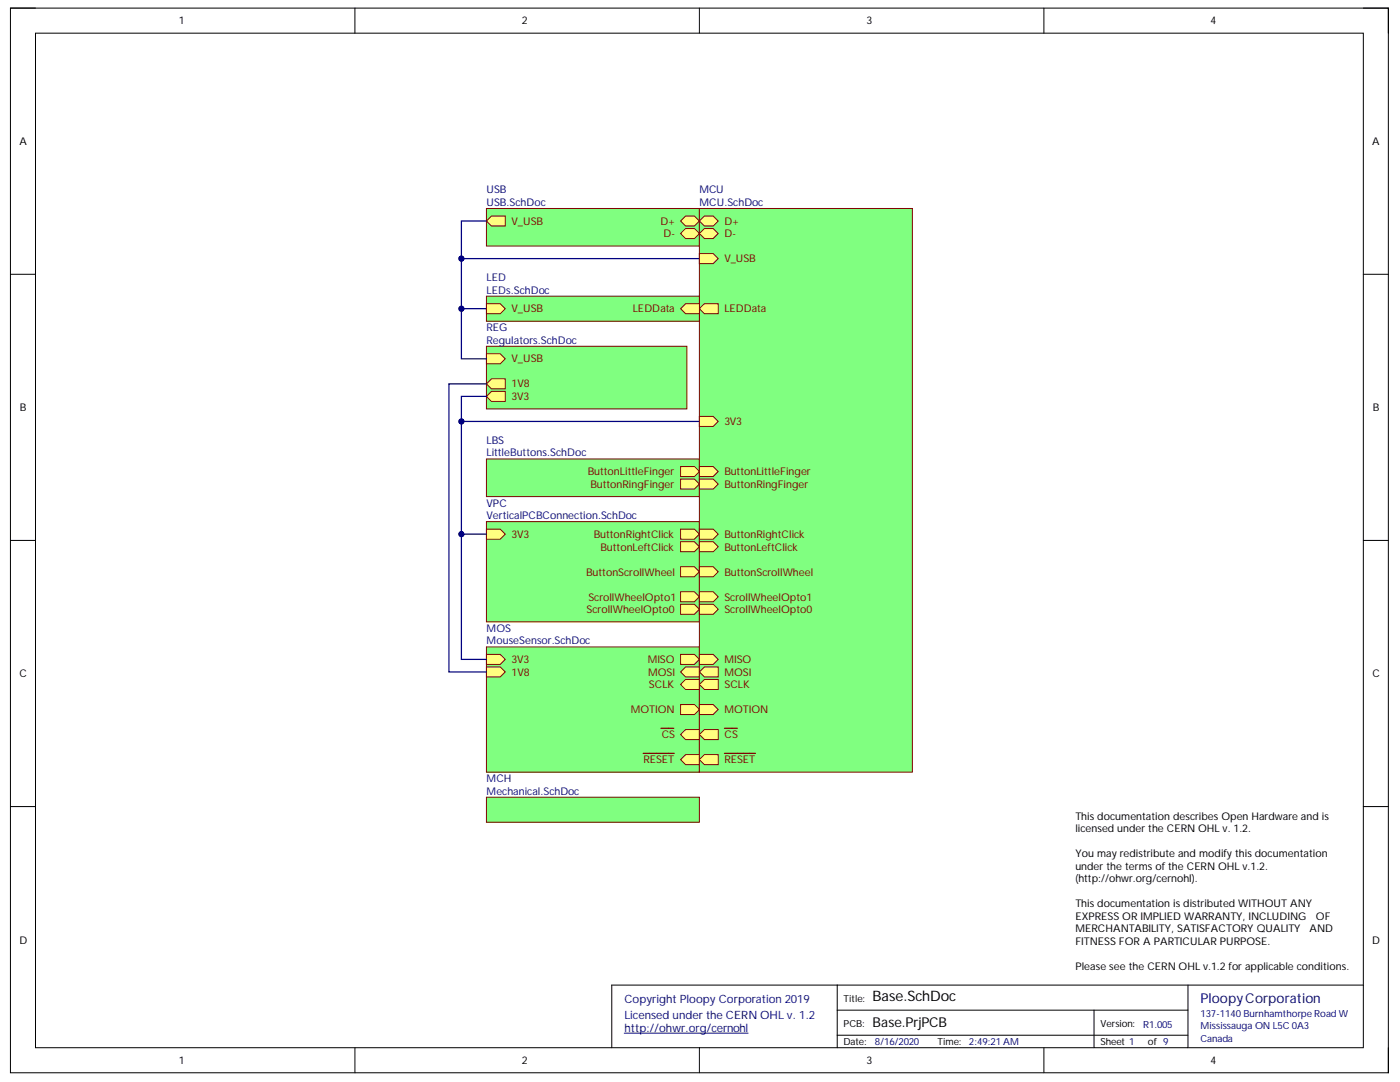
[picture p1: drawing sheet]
<svg xmlns="http://www.w3.org/2000/svg" width="279mm" height="216mm" viewBox="0 0 279 216" stroke-linecap="round" stroke-linejoin="round" font-family="sans-serif">
<path d="M2.1 1.6h275v212.5h-275z" fill="none" stroke="#000" stroke-width=".2"/>
<path d="M7.1 6.6h265v202.5h-265z" fill-rule="evenodd" fill="#fff"/>
<g fill="none" stroke="#000" stroke-width=".2">
<path d="M2.1 1.6h5M7.1 6.6h265v202.5h-265zM70.8 1.6v5M139.6 1.6v5M208.3 1.6v5M272.1 1.6h5v5M2.1 54.7h5M272.1 54.7h5M2.1 107.8h5M272.1 107.8h5M2.1 160.9h5M272.1 160.9h5"/>
<path d="M167.1 196.6v12.5M237.1 196.6v12.5M272.1 196.6h-150v12.5M70.8 209.1v5M139.6 209.1v5M167.1 201.6h70M167.1 206.6h70M208.3 209.1v5M218.3 201.6v7.5M277.1 209.1v5"/>
</g>
<path d="M124.6 206.2h24.7" fill="none" stroke="#000080" stroke-width=".2"/>
<path d="M97.1 159.1h42.5v5h-42.5z" fill-rule="evenodd" fill="#80ff80"/>
<path d="M97.1 159.1h42.5v5h-42.5z" fill="none" stroke="#800000" stroke-width=".2"/>
<path d="M97.1 69.1h40v12.5h-40z" fill-rule="evenodd" fill="#80ff80"/>
<path d="M97.1 69.1h40v12.5h-40z" fill="none" stroke="#800000" stroke-width=".2"/>
<path d="M97.1 79.1l1-1h2.7v2h-2.7z" fill-rule="evenodd" fill="#ffff80"/>
<path d="M97.1 79.1l1-1h2.7v2h-2.7z" fill="none" stroke="#800000" stroke-width=".2"/>
<path d="M97.1 70.6h2.7l1 1-1 1h-2.7z" fill-rule="evenodd" fill="#ffff80"/>
<path d="M97.1 70.6h2.7l1 1-1 1h-2.7z" fill="none" stroke="#800000" stroke-width=".2"/>
<path d="M97.1 76.6l1-1h2.7v2h-2.7z" fill-rule="evenodd" fill="#ffff80"/>
<path d="M97.1 76.6l1-1h2.7v2h-2.7z" fill="none" stroke="#800000" stroke-width=".2"/>
<path d="M97.1 104.1h42.5v20h-42.5z" fill-rule="evenodd" fill="#80ff80"/>
<path d="M97.1 104.1h42.5v20h-42.5z" fill="none" stroke="#800000" stroke-width=".2"/>
<path d="M97.1 105.6h2.7l1 1-1 1h-2.7z" fill-rule="evenodd" fill="#ffff80"/>
<path d="M97.1 105.6h2.7l1 1-1 1h-2.7z" fill="none" stroke="#800000" stroke-width=".2"/>
<path d="M135.8 105.6h2.8l1 1-1 1h-2.8z" fill-rule="evenodd" fill="#ffff80"/>
<path d="M135.8 105.6h2.8l1 1-1 1h-2.8z" fill="none" stroke="#800000" stroke-width=".2"/>
<path d="M135.8 108.1h2.8l1 1-1 1h-2.8z" fill-rule="evenodd" fill="#ffff80"/>
<path d="M135.8 108.1h2.8l1 1-1 1h-2.8z" fill="none" stroke="#800000" stroke-width=".2"/>
<path d="M135.8 118.1h2.8l1 1-1 1h-2.8z" fill-rule="evenodd" fill="#ffff80"/>
<path d="M135.8 118.1h2.8l1 1-1 1h-2.8z" fill="none" stroke="#800000" stroke-width=".2"/>
<path d="M135.8 120.6h2.8l1 1-1 1h-2.8z" fill-rule="evenodd" fill="#ffff80"/>
<path d="M135.8 120.6h2.8l1 1-1 1h-2.8z" fill="none" stroke="#800000" stroke-width=".2"/>
<path d="M135.8 113.1h2.8l1 1-1 1h-2.8z" fill-rule="evenodd" fill="#ffff80"/>
<path d="M135.8 113.1h2.8l1 1-1 1h-2.8z" fill="none" stroke="#800000" stroke-width=".2"/>
<path d="M97.1 129.1h42.5v25h-42.5z" fill-rule="evenodd" fill="#80ff80"/>
<path d="M97.1 129.1h42.5v25h-42.5z" fill="none" stroke="#800000" stroke-width=".2"/>
<path d="M97.1 133.1h2.7l1 1-1 1h-2.7z" fill-rule="evenodd" fill="#ffff80"/>
<path d="M97.1 133.1h2.7l1 1-1 1h-2.7z" fill="none" stroke="#800000" stroke-width=".2"/>
<path d="M97.1 130.6h2.7l1 1-1 1h-2.7z" fill-rule="evenodd" fill="#ffff80"/>
<path d="M97.1 130.6h2.7l1 1-1 1h-2.7z" fill="none" stroke="#800000" stroke-width=".2"/>
<path d="M135.8 146.6l1-1h2.8v2h-2.8z" fill-rule="evenodd" fill="#ffff80"/>
<path d="M135.8 146.6l1-1h2.8v2h-2.8z" fill="none" stroke="#800000" stroke-width=".2"/>
<path d="M131.9 145.3h2.6" fill="none" stroke="#800000" stroke-width=".25"/>
<path d="M135.8 130.6h2.8l1 1-1 1h-2.8z" fill-rule="evenodd" fill="#ffff80"/>
<path d="M135.8 130.6h2.8l1 1-1 1h-2.8z" fill="none" stroke="#800000" stroke-width=".2"/>
<path d="M135.8 134.1l1-1h2.8v2h-2.8z" fill-rule="evenodd" fill="#ffff80"/>
<path d="M135.8 134.1l1-1h2.8v2h-2.8z" fill="none" stroke="#800000" stroke-width=".2"/>
<path d="M135.8 136.6l1-1h2.8v2h-2.8z" fill-rule="evenodd" fill="#ffff80"/>
<path d="M135.8 136.6l1-1h2.8v2h-2.8z" fill="none" stroke="#800000" stroke-width=".2"/>
<path d="M135.8 151.6l1-1h2.8v2h-2.8z" fill-rule="evenodd" fill="#ffff80"/>
<path d="M135.8 151.6l1-1h2.8v2h-2.8z" fill="none" stroke="#800000" stroke-width=".2"/>
<path d="M128.4 150.3h6.2" fill="none" stroke="#800000" stroke-width=".25"/>
<path d="M135.8 140.6h2.8l1 1-1 1h-2.8z" fill-rule="evenodd" fill="#ffff80"/>
<path d="M135.8 140.6h2.8l1 1-1 1h-2.8z" fill="none" stroke="#800000" stroke-width=".2"/>
<path d="M97.1 91.6h42.5v7.5h-42.5z" fill-rule="evenodd" fill="#80ff80"/>
<path d="M97.1 91.6h42.5v7.5h-42.5z" fill="none" stroke="#800000" stroke-width=".2"/>
<path d="M135.8 93.1h2.8l1 1-1 1h-2.8z" fill-rule="evenodd" fill="#ffff80"/>
<path d="M135.8 93.1h2.8l1 1-1 1h-2.8z" fill="none" stroke="#800000" stroke-width=".2"/>
<path d="M135.8 95.6h2.8l1 1-1 1h-2.8z" fill-rule="evenodd" fill="#ffff80"/>
<path d="M135.8 95.6h2.8l1 1-1 1h-2.8z" fill="none" stroke="#800000" stroke-width=".2"/>
<path d="M214.6 161.6h55v32.5h-55z" fill-rule="evenodd" fill="#fff"/>
<path d="M214.6 161.6h55v32.5h-55z" fill="none" stroke="#fff" stroke-width=".2"/>
<path d="M97.1 41.6h42.5v7.5h-42.5z" fill-rule="evenodd" fill="#80ff80"/>
<path d="M97.1 41.6h42.5v7.5h-42.5z" fill="none" stroke="#800000" stroke-width=".2"/>
<path d="M135.8 44.1l1-1h1.8l1 1-1 1h-1.8z" fill-rule="evenodd" fill="#ffff80"/>
<path d="M135.8 44.1l1-1h1.8l1 1-1 1h-1.8z" fill="none" stroke="#800000" stroke-width=".2"/>
<path d="M97.1 44.1l1-1h2.7v2h-2.7z" fill-rule="evenodd" fill="#ffff80"/>
<path d="M97.1 44.1l1-1h2.7v2h-2.7z" fill="none" stroke="#800000" stroke-width=".2"/>
<path d="M135.8 46.6l1-1h1.8l1 1-1 1h-1.8z" fill-rule="evenodd" fill="#ffff80"/>
<path d="M135.8 46.6l1-1h1.8l1 1-1 1h-1.8z" fill="none" stroke="#800000" stroke-width=".2"/>
<path d="M92.1 51.6h47.5" fill="none" stroke="#000080" stroke-width=".25"/>
<circle cx="92.1" cy="51.6" r=".5" fill="#000080"/>
<circle cx="92.1" cy="51.6" r=".5" fill="none" stroke="#000080" stroke-width=".2"/>
<path d="M97.1 76.6h-7.5v57.5h7.5M92.1 106.6v25h5" fill="none" stroke="#000080" stroke-width=".25"/>
<circle cx="92.1" cy="106.6" r=".5" fill="#000080"/>
<circle cx="92.1" cy="106.6" r=".5" fill="none" stroke="#000080" stroke-width=".2"/>
<path d="M97.1 79.1h-5v27.5h5" fill="none" stroke="#000080" stroke-width=".25"/>
<circle cx="92.1" cy="106.6" r=".5" fill="#000080"/>
<circle cx="92.1" cy="106.6" r=".5" fill="none" stroke="#000080" stroke-width=".2"/>
<circle cx="92.1" cy="84.1" r=".5" fill="#000080"/>
<circle cx="92.1" cy="84.1" r=".5" fill="none" stroke="#000080" stroke-width=".2"/>
<path d="M92.1 84.1h47.5" fill="none" stroke="#000080" stroke-width=".25"/>
<circle cx="92.1" cy="84.1" r=".5" fill="#000080"/>
<circle cx="92.1" cy="84.1" r=".5" fill="none" stroke="#000080" stroke-width=".2"/>
<path d="M97.1 44.1h-5v27.5h5" fill="none" stroke="#000080" stroke-width=".25"/>
<circle cx="92.1" cy="51.6" r=".5" fill="#000080"/>
<circle cx="92.1" cy="51.6" r=".5" fill="none" stroke="#000080" stroke-width=".2"/>
<circle cx="92.1" cy="61.6" r=".5" fill="#000080"/>
<circle cx="92.1" cy="61.6" r=".5" fill="none" stroke="#000080" stroke-width=".2"/>
<path d="M92.1 61.6h5" fill="none" stroke="#000080" stroke-width=".25"/>
<circle cx="92.1" cy="61.6" r=".5" fill="#000080"/>
<circle cx="92.1" cy="61.6" r=".5" fill="none" stroke="#000080" stroke-width=".2"/>
<path d="M139.6 41.6h42.5v112.5h-42.5z" fill-rule="evenodd" fill="#80ff80"/>
<path d="M139.6 41.6h42.5v112.5h-42.5z" fill="none" stroke="#800000" stroke-width=".2"/>
<path d="M139.6 83.1h2.7l1 1-1 1h-2.7z" fill-rule="evenodd" fill="#ffff80"/>
<path d="M139.6 83.1h2.7l1 1-1 1h-2.7z" fill="none" stroke="#800000" stroke-width=".2"/>
<path d="M139.6 44.1l1-1h1.7l1 1-1 1h-1.7z" fill-rule="evenodd" fill="#ffff80"/>
<path d="M139.6 44.1l1-1h1.7l1 1-1 1h-1.7z" fill="none" stroke="#800000" stroke-width=".2"/>
<path d="M139.6 46.6l1-1h1.7l1 1-1 1h-1.7z" fill-rule="evenodd" fill="#ffff80"/>
<path d="M139.6 46.6l1-1h1.7l1 1-1 1h-1.7z" fill="none" stroke="#800000" stroke-width=".2"/>
<path d="M139.6 105.6h2.7l1 1-1 1h-2.7z" fill-rule="evenodd" fill="#ffff80"/>
<path d="M139.6 105.6h2.7l1 1-1 1h-2.7z" fill="none" stroke="#800000" stroke-width=".2"/>
<path d="M139.6 108.1h2.7l1 1-1 1h-2.7z" fill-rule="evenodd" fill="#ffff80"/>
<path d="M139.6 108.1h2.7l1 1-1 1h-2.7z" fill="none" stroke="#800000" stroke-width=".2"/>
<path d="M139.6 118.1h2.7l1 1-1 1h-2.7z" fill-rule="evenodd" fill="#ffff80"/>
<path d="M139.6 118.1h2.7l1 1-1 1h-2.7z" fill="none" stroke="#800000" stroke-width=".2"/>
<path d="M139.6 120.6h2.7l1 1-1 1h-2.7z" fill-rule="evenodd" fill="#ffff80"/>
<path d="M139.6 120.6h2.7l1 1-1 1h-2.7z" fill="none" stroke="#800000" stroke-width=".2"/>
<path d="M139.6 113.1h2.7l1 1-1 1h-2.7z" fill-rule="evenodd" fill="#ffff80"/>
<path d="M139.6 113.1h2.7l1 1-1 1h-2.7z" fill="none" stroke="#800000" stroke-width=".2"/>
<path d="M139.6 93.1h2.7l1 1-1 1h-2.7z" fill-rule="evenodd" fill="#ffff80"/>
<path d="M139.6 93.1h2.7l1 1-1 1h-2.7z" fill="none" stroke="#800000" stroke-width=".2"/>
<path d="M139.6 95.6h2.7l1 1-1 1h-2.7z" fill-rule="evenodd" fill="#ffff80"/>
<path d="M139.6 95.6h2.7l1 1-1 1h-2.7z" fill="none" stroke="#800000" stroke-width=".2"/>
<path d="M139.6 146.6l1-1h2.7v2h-2.7z" fill-rule="evenodd" fill="#ffff80"/>
<path d="M139.6 146.6l1-1h2.7v2h-2.7z" fill="none" stroke="#800000" stroke-width=".2"/>
<path d="M144.6 145.3h2.5" fill="none" stroke="#800000" stroke-width=".25"/>
<path d="M139.6 130.6h2.7l1 1-1 1h-2.7z" fill-rule="evenodd" fill="#ffff80"/>
<path d="M139.6 130.6h2.7l1 1-1 1h-2.7z" fill="none" stroke="#800000" stroke-width=".2"/>
<path d="M139.6 134.1l1-1h2.7v2h-2.7z" fill-rule="evenodd" fill="#ffff80"/>
<path d="M139.6 134.1l1-1h2.7v2h-2.7z" fill="none" stroke="#800000" stroke-width=".2"/>
<path d="M139.6 136.6l1-1h2.7v2h-2.7z" fill-rule="evenodd" fill="#ffff80"/>
<path d="M139.6 136.6l1-1h2.7v2h-2.7z" fill="none" stroke="#800000" stroke-width=".2"/>
<path d="M139.6 50.6h2.7l1 1-1 1h-2.7z" fill-rule="evenodd" fill="#ffff80"/>
<path d="M139.6 50.6h2.7l1 1-1 1h-2.7z" fill="none" stroke="#800000" stroke-width=".2"/>
<path d="M139.6 151.6l1-1h2.7v2h-2.7z" fill-rule="evenodd" fill="#ffff80"/>
<path d="M139.6 151.6l1-1h2.7v2h-2.7z" fill="none" stroke="#800000" stroke-width=".2"/>
<path d="M144.6 150.3h6.2" fill="none" stroke="#800000" stroke-width=".25"/>
<path d="M139.6 140.6h2.7l1 1-1 1h-2.7z" fill-rule="evenodd" fill="#ffff80"/>
<path d="M139.6 140.6h2.7l1 1-1 1h-2.7z" fill="none" stroke="#800000" stroke-width=".2"/>
<path d="M139.6 61.6l1-1h2.7v2h-2.7z" fill-rule="evenodd" fill="#ffff80"/>
<path d="M139.6 61.6l1-1h2.7v2h-2.7z" fill="none" stroke="#800000" stroke-width=".2"/>
<path d="M97.1 59.1h42.5v5h-42.5z" fill-rule="evenodd" fill="#80ff80"/>
<path d="M97.1 59.1h42.5v5h-42.5z" fill="none" stroke="#800000" stroke-width=".2"/>
<path d="M97.1 60.6h2.7l1 1-1 1h-2.7z" fill-rule="evenodd" fill="#ffff80"/>
<path d="M97.1 60.6h2.7l1 1-1 1h-2.7z" fill="none" stroke="#800000" stroke-width=".2"/>
<path d="M135.8 61.6l1-1h2.8v2h-2.8z" fill-rule="evenodd" fill="#ffff80"/>
<path d="M135.8 61.6l1-1h2.8v2h-2.8z" fill="none" stroke="#800000" stroke-width=".2"/>
<text font-size="2.9" x="174.1" y="199.8">Base.SchDoc</text>
<text font-size="2.7" fill="#000080" x="239.6" y="200.1">PloopyCorporation</text>
<text font-size="2.7" x="174.1" y="204.8">Base.PrjPCB</text>
<g font-size="2.3" fill="#000080">
<text x="124.6" y="200.2">Copyright Ploopy Corporation 2019</text>
<text x="124.6" y="203.4">Licensed under the CERN OHL v. 1.2</text>
<text x="124.6" y="205.9">http://ohwr.org/cernohl</text>
</g>
<g font-size="2.1">
<text x="35.7" y="4.8">1</text>
<text x="104.1" y="4.8">2</text>
<text x="172.9" y="4.8">3</text>
<text x="241.6" y="4.8">4</text>
<text x="3.9" y="28.9">A</text>
<text x="273.8" y="28.9">A</text>
<text x="4" y="82">B</text>
<text x="274" y="82">B</text>
<text x="3.9" y="135.2">C</text>
<text x="273.9" y="135.2">C</text>
<text x="214.6" y="163.6">Thisdocumentation describesOpen Hardware and is</text>
<text x="214.6" y="166">licensed under the CERN OHL v. 1.2.</text>
<text x="214.6" y="171.1">You may redistribute and modify thisdocumentation</text>
<text x="214.6" y="173.5">under the termsof the CERN OHL v.1.2.</text>
<text x="214.6" y="176.1">(http://ohwr.org/cernohl).</text>
<text x="214.6" y="181.1">Thisdocumentation isdistributed WITHOUT ANY</text>
<text x="214.6" y="183.5">EXPRESS OR IMPLIED WARRANTY, INCLUDING</text>
<text x="262.6" y="183.5">OF</text>
<text x="3.9" y="188.3">D</text>
<text x="214.6" y="186.1">MERCHANTABILITY, SATISFACTORY QUALITY</text>
<text x="214.6" y="188.5">FITNESS FOR A PARTICULAR PURPOSE.</text>
<text x="261.4" y="186.1">AND</text>
<text x="273.8" y="188.3">D</text>
<text x="214.6" y="193.6">Please see the CERN OHL v.1.2for applicable conditions.</text>
<text x="35.7" y="212.3">1</text>
<text x="104.1" y="212.3">2</text>
<text x="172.9" y="212.3">3</text>
<text x="241.6" y="212.3">4</text>
</g>
<g font-size="2.1" fill="#000080">
<text x="97.1" y="38.6">USB</text>
<text x="97.1" y="41.1">USB.SchDoc</text>
<text x="139.6" y="38.6">MCU</text>
<text x="139.6" y="41.1">MCU.SchDoc</text>
<text x="97.1" y="56.1">LED</text>
<text x="97.1" y="58.6">LEDs.SchDoc</text>
<text x="97.1" y="66.1">REG</text>
<text x="97.1" y="68.6">Regulators.SchDoc</text>
<text x="97.1" y="88.6">LBS</text>
<text x="97.1" y="91.1">LittleButtons.SchDoc</text>
<text x="97.1" y="101.1">VPC</text>
<text x="97.1" y="103.6">VerticalPCBConnection.SchDoc</text>
<text x="97.1" y="126.1">MOS</text>
<text x="97.1" y="128.6">MouseSensor.SchDoc</text>
<text x="97.1" y="156">MCH</text>
<text x="97.1" y="158.6">Mechanical.SchDoc</text>
</g>
<g font-size="2.1" fill="#800000">
<text x="102.1" y="44.8">V_USB</text>
<text x="131.8" y="44.8">D+</text>
<text x="132.4" y="47.4">D-</text>
<text x="144.6" y="44.8">D+</text>
<text x="144.6" y="47.4">D-</text>
<text x="144.6" y="52.4">V_USB</text>
<text x="102.1" y="62.3">V_USB</text>
<text x="126.3" y="62.3">LEDData</text>
<text x="144.6" y="62.3">LEDData</text>
<text x="102.1" y="72.3">V_USB</text>
<text x="102.1" y="77.3">1V8</text>
<text x="102.1" y="79.8">3V3</text>
<text x="144.6" y="84.8">3V3</text>
<text x="117.3" y="94.8">ButtonLittleFinger</text>
<text x="144.6" y="94.8">ButtonLittleFinger</text>
<text x="117.8" y="97.3">ButtonRingFinger</text>
<text x="144.6" y="97.3">ButtonRingFinger</text>
<text x="102.1" y="107.3">3V3</text>
<text x="118.5" y="107.3">ButtonRightClick</text>
<text x="144.6" y="107.3">ButtonRightClick</text>
<text x="119.9" y="109.9">ButtonLeftClick</text>
<text x="144.6" y="109.9">ButtonLeftClick</text>
<text x="117" y="114.9">ButtonScrollWheel</text>
<text x="117.4" y="119.8">ScrollWheelOpto1</text>
<text x="144.6" y="119.8">ScrollWheelOpto1</text>
<text x="144.6" y="114.9">ButtonScrollWheel</text>
<text x="117.1" y="122.3">ScrollWheelOpto0</text>
<text x="144.6" y="122.3">ScrollWheelOpto0</text>
<text x="102.1" y="134.8">1V8</text>
<text x="102.1" y="132.4">3V3</text>
<text x="129.3" y="132.4">MISO</text>
<text x="129.3" y="134.8">MOSI</text>
<text x="129.5" y="137.4">SCLK</text>
<text x="144.6" y="132.4">MISO</text>
<text x="144.6" y="134.8">MOSI</text>
<text x="144.6" y="137.4">SCLK</text>
<text x="125.9" y="142.3">MOTION</text>
<text x="144.6" y="142.3">MOTION</text>
<text x="132.1" y="147.3">CS</text>
<text x="144.6" y="147.3">CS</text>
<text x="128.4" y="152.3">RESET</text>
<text x="144.6" y="152.3">RESET</text>
</g>
<g font-size="1.9">
<text x="168.3" y="199.9">Title:</text>
<text x="168.3" y="208.6">Date:</text>
<text x="168.3" y="204.8">PCB:</text>
<text x="187.1" y="208.6">Time:</text>
<text x="219.6" y="204.8">Version:</text>
<text x="219.6" y="208.6">Sheet 1</text>
<text x="229.1" y="208.6">of 9</text>
</g>
<g font-size="1.9" fill="#000080">
<text x="239.6" y="202.9">137-1140Burnhamthorpe Road W</text>
<text x="174.6" y="208.6">8/16/2020</text>
<text x="193.4" y="208.6">2:49:21 AM</text>
<text x="228.1" y="205.1">R1.005</text>
<text x="239.6" y="205.3">Mississauga ON L5C 0A3</text>
<text x="239.6" y="207.9">Canada</text>
</g>
</svg>
